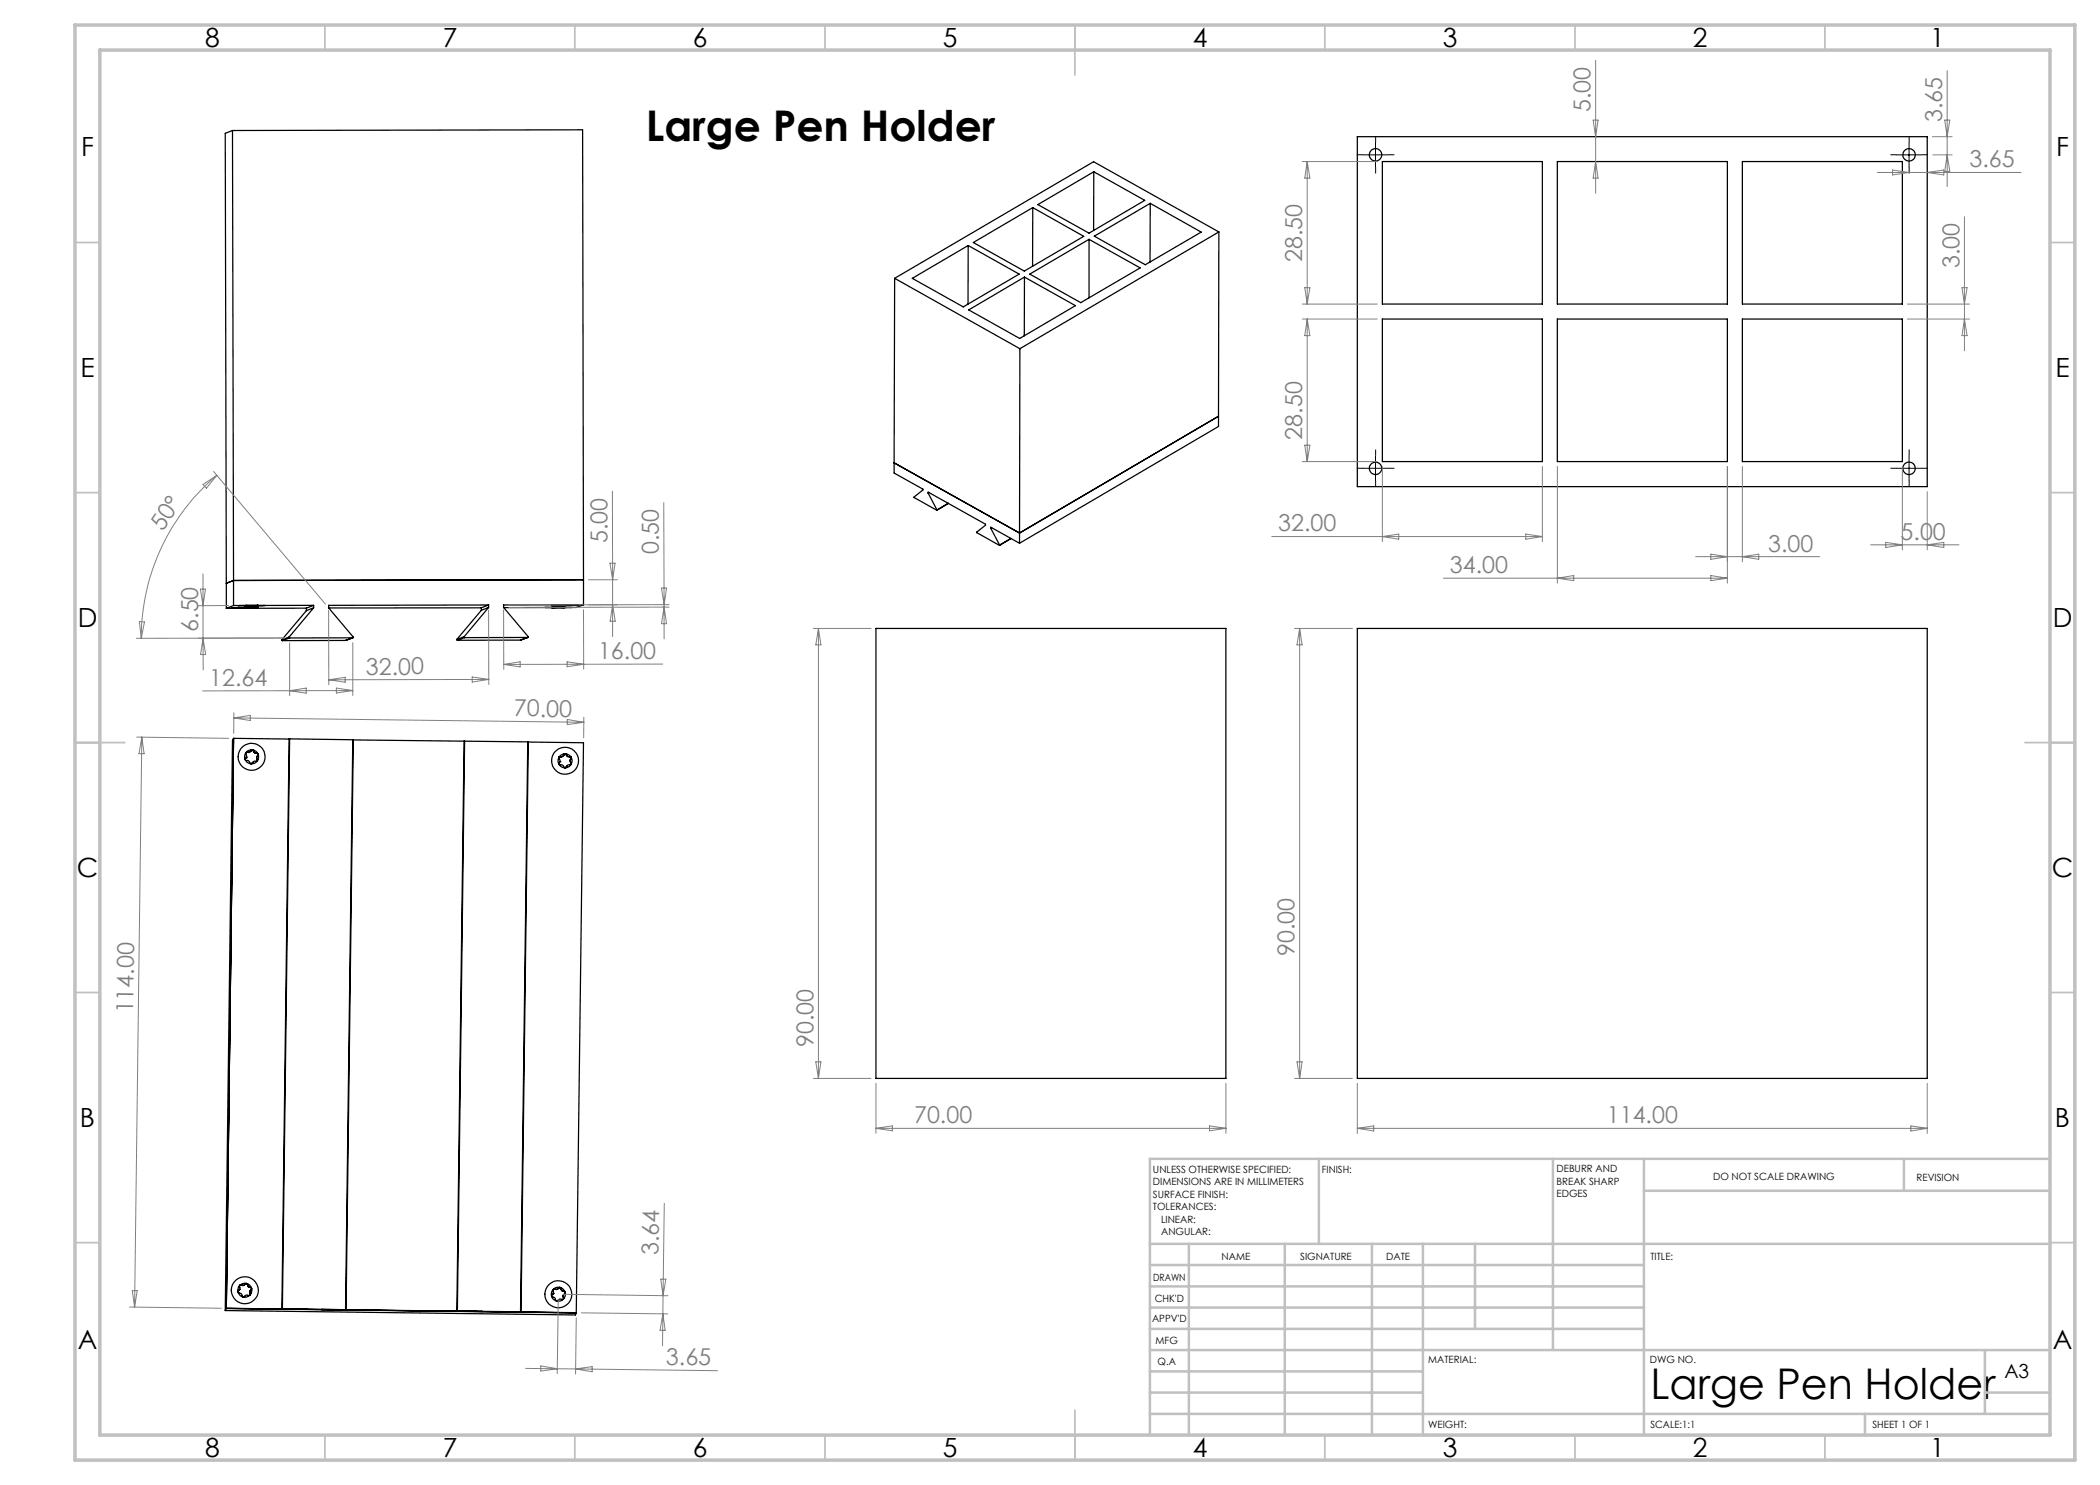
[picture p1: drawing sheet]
<svg xmlns="http://www.w3.org/2000/svg" width="420mm" height="297mm" viewBox="0 0 420 297" stroke-linecap="round" stroke-linejoin="round" font-family="sans-serif">
<g fill="none" stroke="#000" stroke-width=".25">
<path d="M46.5 26.1l70-.1 .2 90M46.5 26.1l.2 90M46.5 26.1l-1.5 .6 .3 90M218.8 34.4l-.1 11.7M271.5 27.3h113.9v70h-113.9zM276.5 32.3h32v28.5h-32zM311.5 32.3h34v28.5h-34zM348.5 32.3h32v28.5h-32zM178.9 55.7l25.1 14M178.9 55.7l-.1 36.9M182.5 55.7l11.1-6.6 10.2 5.7-11.1 6.6zM193.6 49.1v11.7"/>
<path d="M194.7 48.5l11.9-7 10.1 5.8-11.8 6.9zM204.9 55.4v11.8M206 54.8l11.8-6.9 10.2 5.7-11.9 6.9zM206.6 41.5l-.1 11.8M207.6 40.9l11.2-6.5 10.2 5.7-11.2 6.5zM217.8 47.9v11.7M218.9 47.2l11.1-6.5 10.2 5.7-11.1 6.5zM230 40.7v11.7M243.8 46.4l-39.8 23.3M243.8 46.4l-25.1-14.1-39.8 23.4M243.8 46.4l-.1 36.9M193.7 62l11.2-6.6 10.2 5.7-11.2 6.6z"/>
<path d="M204 69.7l-.1 36.9M276.5 63.8h32v28.5h-32zM311.5 63.8h34v28.5h-34zM348.5 63.8h32v28.5h-32zM178.8 92.6v2l5.8 3.2v.2l-1.8 1.5 4.6 2.5M178.8 92.6l25.1 14M185.6 98.6v-.2l11.5 6.4v.3l-1.8 1.4 4.6 2.6M185.6 98.6l1.8 3.4M185.8 98.5l-.2 .1M243.7 83.3l-39.8 23.3M243.7 83.3v2l-39.8 23.4M45.3 116.7v5"/>
<path d="M46.7 116.1v5M46.7 116.1l-1.4 .6M116.7 116l-70 .1M116.7 116v5M189.7 100.6l-2.3 1.4M189.7 100.7l-2.3 1.4M198.2 105.7v-.3l5.7 3.3M198.2 105.7l1.7 3.3M198.3 105.5l-.1 .2M199.9 109v.1M199.9 109l2.3-1.3-2.3 1.4M203.9 106.6v2.1"/>
<path d="M46.2 121.6h5.5zM46.7 121.1l-1.4 .6M47.6 121.6h.4M47.6 121.6h1M47.6 121.6h.3M47.6 121.1h5.4zM47.9 121.6h.5M47.9 121.6h.1M48 121.6h1.3M48 121.6h.1M48.4 121.6h.1M48.4 121.6h.2"/>
<path d="M48.6 121.6h1.4M48.6 121.6h.3M48.9 121.6h.7M48.9 121.6h.1M49 121.1h1.2M49 121.1h.4M49.2 121.1h.1M49.2 121.1h1.2M49.2 121.1h-.3h.1M49.2 121.1h.1h-.3M49.3 121.6h1M49.3 121.6h.2"/>
<path d="M49.3 121.1h.1M49.4 121.1h.6M49.4 121.1h.1M49.5 121.6h.1M49.5 121.6h.5M49.6 121.6h.4M49.6 121.6h.1M49.9 121.6h.1M50 121.1h.2M50 121.6h.3M50 121.6h.1M50 121.1h.1"/>
<path d="M50 121.6h.2M50.2 121.6h.1M50.2 121.1h1.3M50.2 121.1h.3M50.4 121.1h1.2M50.5 121.1h.6M50.5 121.1h.1M51.1 121.1h.4M51.1 121.1h.1M51.3 121.1h.1M51.5 121.1h.1M51.5 121.1h-.2h.2"/>
<path d="M51.6 121.1h.1h-.2M56.4 127.9l.1 .2M57.8 127.4l.1 .2M57.8 127.4l-1.4 .5M57.9 127.6l-1.4 .5M61.3 121.6l-16 .1M61.3 122.1l-4.9 5.8M61.3 121.6v.5M62.7 121.6l-4.9 5.8M62.7 121.1v.5M62.7 121.1h-16M62.7 121.1l-1.4 .5"/>
<path d="M62.7 121.6l-1.4 .5M69.1 128.1h.1M69.1 128.1h-12.6M70.6 127.6l-1.5 .5M91.4 127.9l.1 .2M92.8 127.3l.1 .2M92.8 127.3l-1.4 .6M92.9 127.5l-1.4 .6M96.3 121.6h-30.5M96.3 122.1l-4.9 5.8M96.3 121.6v.5M97.7 121l-32 .1v.5l4.9 5.8v.2h-12.7"/>
<path d="M97.7 121.5l-4.9 5.8M97.7 121v.5M97.7 121l-1.4 .6M97.7 121.5l-1.4 .6M104.1 128h.1M104.1 128l-12.6 .1M105.6 127.5l-1.5 .5M109 121.5h5.4zM110.3 121.5h.4M110.3 121.5h1M110.3 121.5h.3M110.3 121h5.4z"/>
<path d="M110.7 121.5h.1M110.6 121.5h.5M110.6 121.5h.1M110.7 121.5h1.3M111.1 121.5h.1M111.1 121.5h.2M111.3 121.5h1.3M111.3 121.5h.3M111.6 121h.2zM111.6 121.5h.7M111.6 121.5h.1M111.8 121h1.2"/>
<path d="M111.8 121h.3M111.8 121h.1M111.9 121h.1zM111.9 121h.1M112 121h.1M112 121.5h1M112 121.5h.2M112.1 121h.6M112.1 121h.1M112.2 121.5h.1M112.2 121.5h.5M112.3 121.5h.3"/>
<path d="M112.3 121.5h.1M112.6 121.5h.1M112.6 121.5h.4M112.7 121.5h.3M112.7 121.5h-.1h.3M112.7 121h.3M112.7 121h.1M112.9 121.5h.1M113 121h1.2M113 121h.3M113.3 121h.6M113.3 121h.1"/>
<path d="M113.9 121h.3M113.9 121h.1M114 121h.1M114.2 121h.1M114.2 121h-.2h.2M114.2 121h.2zM116.7 121h-16v.5l4.9 5.8v.2h-12.7M116.7 121l-1.4 .5h-14.5M175.2 125.7h70v90h-70zM271.5 125.7h113.9v90h-113.9zM46.7 147.7l11.1 .1M46.7 147.7l-1.4 114"/>
<path d="M46.7 147.7l-.2 .4-1.5 114M49 151.9a1.35 1.35 0 0 0 1.2 .8M49 151.9l.1 .1a.79 .79 0 0 1 1 .7h.1M49.1 151.6l-.1 .3M49.1 151.6h.1M49.1 151.6l-.1 .1M49.2 150.6a1.44 1.44 0 0 0-.2 1.3M49.2 150.6l.1 .7-.2 .3M49.3 151.4h.1M49.3 151.4l-.2 .2M49.5 150.5l-.3 .1M49.5 150.5h.1"/>
<path d="M49.5 150.5l-.4 .1M50.1 150.2h.1M50.1 150.2l-.3 .3h-.3M50.2 150.2a.51 .51 0 0 1-.7 .3M50.2 150.1a.27 .27 0 0 1 .3-.1 .27 .27 0 0 1 .2 .2M50.4 150a1.51 1.51 0 0 0-1.2 .6M50.4 150a1.36 1.36 0 0 1 1.2 .8M50.4 150l-.2 .2M50.4 150l.3 .2M50.5 152.6h.1M50.5 152.6l-.3 .1M50.5 152.5h.1"/>
<path d="M50.7 150.2l.3 .4h.3M50.7 150.2l.2 .3 .4 .1M50.7 150.2h.1M51.3 150.6l.3 .2M51.3 150.6h.1M51.3 150.6l.2 .1 .1 .3M51.4 151.3h.1M51.4 151.3v.5M51.4 151.8h.1M51.4 151.8l.1 .4M51.4 151.8l.1 .3M51.5 152.2a1.37 1.37 0 0 1-1.3 .5"/>
<path d="M51.5 152.2l-.8 .1-.2 .3M51.6 150.8a1.39 1.39 0 0 1-.1 1.4M51.6 150.8v.2l-.3 .4 .1 .4M57.8 147.8h.1M57.8 147.8l-1.4 114M57.9 147.8l-1.4 114M57.9 147.8l12.7 .2M70.6 148h.1l-1.5 113.9M70.6 148l-1.5 113.9M70.7 148l22.1 .2M92.8 148.2h.1M92.8 148.2l-1.4 114"/>
<path d="M92.9 148.2l-1.4 114h-.1M92.9 148.2l12.7 .2M105.6 148.4h.1l-1.5 114M105.6 148.4l-1.5 114M105.7 148.4l11 .2-1.4 113.9M111.8 151.4a1.5 1.5 0 0 0 0 1.5M111.8 152.9a1.38 1.38 0 0 0 1.2 .7M111.8 152.9h.1a.95 .95 0 0 1 1 .6l.1 .1M111.8 151.4v.3l.2 .4-.1 .4M111.9 152.5l-.1 .4M111.9 152.5h.1M111.9 152.5l-.1 .1"/>
<path d="M112 152.4h.1M112 152.4l-.1 .1M112.1 151.3l-.3 .1M112.1 151.3h.1M112.1 151.3l-.3 .2M112.7 151.1h.1M112.7 151.1l-.3 .2h-.3M112.7 150.9a.29 .29 0 0 1 .3-.1 .29 .29 0 0 1 .3 .2M113 150.8a1.45 1.45 0 0 0-1.2 .6M113 150.8a1.45 1.45 0 0 1 1.2 .6M113 150.8l-.3 .2a.5 .5 0 0 1-.6 .3M113 150.8l.3 .2"/>
<path d="M113.3 153.3h.1M113.3 153.3l-.3 .3M113.3 153.3v.1M113.3 151l.3 .3h.3M113.3 151h.1M113.3 151l.2 .3h.4M113.3 153.2h.1M113.3 153.2v.1M113.9 151.3l.3 .1M113.9 151.3h.1M113.9 151.3l.3 .1v.3M114.1 152l.1 .5"/>
<path d="M114.1 151.9v.1M114.2 152.5v.3M114.2 152.5h.1M114.2 152.5v.4M114.2 152.9a1.38 1.38 0 0 1-1.2 .7M114.2 151.4a1.5 1.5 0 0 1 0 1.5M114.2 152.9l-.3 .1a.5 .5 0 0 0-.6 .3M114.2 151.4v.4a.47 .47 0 0 0 0 .7M47.6 258.4a1.35 1.35 0 0 0 1 1M47.6 258.4l.1 .1a.91 .91 0 0 1 .8 .8l.1 .1M47.7 258.1l-.1 .1M47.8 258.1l-.2 .3"/>
<path d="M47.8 258.1h-.1M48 257.1a1.46 1.46 0 0 0-.4 1.3M48 257.1l-.1 .2 .1 .4-.2 .4M48 257.9l-.3 .2M48.3 257l-.3 .1M48.3 257h.1M48.3 257l-.4 .2M49 256.9l-.4 .2-.3-.1M49 256.9h.1M49 256.9l-.3 .2-.4-.1M49 256.9a.27 .27 0 0 1 .3-.2 .27 .27 0 0 1 .2 .3M49.3 256.7a1.35 1.35 0 0 1 1 1"/>
<path d="M49.3 256.7a1.37 1.37 0 0 0-1.3 .4M49.3 256.7l-.3 .2M49.3 256.7l.2 .3M49.5 257a.49 .49 0 0 0 .5 .5M49.5 257l.2 .4 .3 .1M49.5 257h.1M50 258.2h.1M50 259a1.37 1.37 0 0 1-1.4 .4M50 259l-.1 .1a.87 .87 0 0 0-1.1 .3h-.2M50 258.2v.5M50 258.7h.1M50 258.7v.3"/>
<path d="M50 257.5h.1M50 257.5l.3 .2M50 257.5l.3 .1v.3M50.3 257.7a1.46 1.46 0 0 1-.3 1.3M50.3 257.7l-.4 .7 .1 .3M110.3 259.2a1.32 1.32 0 0 0 1 1M110.3 259.2l.1 .2a.78 .78 0 0 1 .8 .7l.1 .1M110.5 258.9l-.2 .3M110.5 258.9h.1M110.5 258.9l-.2 .1M110.7 258.7h.1M110.7 257.9a1.43 1.43 0 0 0-.4 1.3"/>
<path d="M110.7 257.9v.8l-.2 .2M110.7 258.7l-.2 .2M111 257.8l-.3 .1M111 257.8l-.4 .1M111 257.8h.1M111.7 257.6a.44 .44 0 0 1-.7 .2M111.7 257.6h.1M111.7 257.6a.46 .46 0 0 1-.7 .2M111.7 257.6a.28 .28 0 0 1 .3-.1 .28 .28 0 0 1 .2 .3M112 257.5a1.32 1.32 0 0 1 1 1M112 257.5a1.34 1.34 0 0 0-1.3 .4M112 257.5l-.3 .1"/>
<path d="M112 257.5l.2 .3M112.2 257.8l.1 .3 .4 .2M112.2 257.8h.1M112.6 259.8a1.28 1.28 0 0 1-1.3 .4M112.6 259.8v.1a.89 .89 0 0 0-1.2 .3h-.1M112.7 259.5v.2M112.7 259v.5M112.7 259.5h.1M112.7 259.5l-.1 .3M112.7 258.3h.1M112.7 258.3l.3 .2M112.7 258.3h.2l.1 .4"/>
<path d="M113 258.5a1.19 1.19 0 0 1-.4 1.3M113 258.5l-.1 .3a.49 .49 0 0 0-.2 .7M45 262.1l70.1 .9 .2-.4M45.3 261.7l70 .9M45.3 261.7l16 .2M45.3 261.7l-.3 .4M56.4 261.8h.1M56.4 261.8l4.9 .1M56.5 261.8l12.6 .1M61.3 261.9h.1M64.3 261.9h.1M64.3 261.9l39.8 .5"/>
<path d="M64.3 261.9h4.9M69.1 261.9h.1M91.4 262.2l4.9 .1M96.3 262.3h.1M99.3 262.4h4.9M104.1 262.4h.1M115.3 262.5v.1"/>
<circle cx="275.1" cy="31" r="1.24"/>
<circle cx="381.8" cy="31" r="1.25"/>
<circle cx="275.1" cy="93.7" r="1.24"/>
<circle cx="381.8" cy="93.7" r="1.25"/>
<circle cx="50.3" cy="151.4" r="2.69"/>
<circle cx="113" cy="152.1" r="2.71"/>
<circle cx="49" cy="258.1" r="2.71"/>
<circle cx="111.7" cy="258.9" r="2.69"/>
</g>
<g fill="none" stroke="#808080" stroke-width=".2">
<path d="M319.1 12.1v26.6M389.4 14.1v23.2M260.5 32.3h14.9M261.4 32.3v28.5M261.4 32.3l.6 3.3h-1.1zM318.6 24h1l-.5 3.3zM319.1 32.3l.5 3.3h-1zM375.5 34.5h28.7M378.5 34l3.3 .5-3.3 .5zM385.4 34.5l3.4-.5v1zM386.5 27.3h3.9M386.6 31h3.8"/>
<path d="M388.9 24h1.1l-.6 3.3zM389.4 31l.6 3.3h-1.1zM260.9 57.5h1.1l-.6 3.3zM392.4 57.5h1l-.5 3.3zM392.9 43.4v26.8M260.5 63.8h14.9M260.5 60.8h14.9M261.4 63.8v28.5M261.4 63.8l.6 3.3h-1.1zM381.5 63.8h12.4M381.5 60.8h12.4M392.9 63.8l.5 3.3h-1z"/>
<path d="M40.6 96.9l2.8-1.8-2.1 2.5zM42.7 94.3l22.4 26.5M43.4 95.1a42.6 42.6 0 0 0-15.1 32.6M122.5 98.2v17.8M260.5 92.3h14.9M260.9 89h1.1l-.6 3.3zM276.5 93.3v15M308.5 93.3v15M311.5 93.3v23.3M345.5 93.3v23.3M348.5 93.3v19.1M380.5 93.3v16.7"/>
<path d="M385.4 98.3v11.7M40.1 117.8h1l-.5 3.3zM40.6 114.8v12.8M117.7 116h5.8M122 112.6h1l-.5 3.4zM122.5 116v11.3M132.3 117.6h1l-.5 3.3zM132.8 100.5v20.4M254.4 107.3h54.1M276.5 107.3l3.3-.5v1zM288.7 115.6h56.8M305.2 106.8l3.3 .5-3.3 .5z"/>
<path d="M311.5 115.6l3.2-.5v1zM339.1 111.3h24.9M342.2 115.1l3.3 .5-3.3 .5zM342.2 110.8l3.3 .5-3.3 .6zM348.5 111.3l3.3-.5v1.1zM374.1 109h17.7M377.2 108.5l3.3 .5-3.3 .5zM385.4 109l3.4-.5v1zM27.9 124.3l1 .1-.6 3.3zM39.6 127.6h17.3l-29.6 .1M40.6 127.6v6.4M40.6 127.6l.5 3.3h-1z"/>
<path d="M45.7 121.1h-6.1M57.9 128.6v10.5M57.9 138.1l3.3-.5v1zM65.7 122.1l.1 14.8M65.8 136l3.2-.5v1zM67.3 137.6l3.3 .5-3.3 .5zM70.6 128.5v10.6M70.6 138.1l-30.1 .1M94.4 135.4l3.4 .5-3.4 .5zM97.7 122l.1 14.9M97.8 135.9l-32 .1M100.7 122l.1 11.9"/>
<path d="M100.8 132.9l3.2-.5v1zM113.4 132.4l3.3 .5-3.3 .4zM116.7 122v11.8M122.5 121l.5 3.2h-1zM132.5 132.8l-31.7 .1M132.8 120.9v6.9M132.8 121.4l.5 3.3h-1zM133.8 120.9l-32.1 .1M133.8 121.4l-32.1 .1M162.7 125.7h11.5M163.7 125.7l.5 3.3h-1zM163.7 125.7v90"/>
<path d="M258.9 125.7h11.6M259.9 125.7v90M259.9 125.7l.5 3.3h-1zM27.3 147.4l18.4 .3M28.4 147.4l-1.5 114M28.4 147.4l.4 3.3h-1zM46.8 142.6l-.1 4.1M46.8 143.6l70 .9M46.8 143.6l3.3-.5v1zM113.5 143.9l3.3 .6-3.3 .4zM116.8 143.4l-.1 4.2M162.7 215.7h11.5"/>
<path d="M163.2 212.4h1l-.5 3.3zM175.2 216.7v10M245.2 216.7v10M258.9 215.7h11.6M259.4 212.4h1l-.5 3.3zM271.5 216.7v10M385.4 216.7v10M175.2 225.7h70M175.2 225.7l3.3-.5v1zM241.9 225.2l3.3 .5-3.3 .5zM271.5 225.7h113.9M271.5 225.7l3.2-.5v1z"/>
<path d="M382.2 225.2l3.2 .5-3.2 .5zM26.5 258.1h.9l-.5 3.3zM111.7 259.9l-.3 14.8M112.6 258.9l21 .2M132.2 255.8h1l-.6 3.3zM132.6 259.1l-.1 10M132.9 240.7l-.3 18.4M25.9 261.4l18.4 .3M105.1 273.7l6.4 .1M108.2 273.2l3.3 .6-3.3 .4zM111.5 273.8h3.6M115.1 273.8l28.4 .3"/>
<path d="M115.1 273.8l3.3-.5v1.1zM115.3 263.6l-.2 11.2M116.3 262.6l17.3 .2M132.6 262.8l.4 3.3h-1z"/>
</g>
<g fill="none" stroke="#000" stroke-width=".2" stroke-dasharray="15.2 1.3 1.3 1.3" stroke-linecap="butt">
<path d="M272.6 31h-1.2M275.1 28.5v-1.3M275.1 33.5v1.2M277.6 31h1.3M379.3 31h-1.2M381.8 28.5v-1.3M381.8 33.5v1.2M384.3 31h1.3M272.6 93.7h-1.2M275.1 91.2v-1.3M275.1 96.2v1.2M277.6 93.7h1.3"/>
<path d="M379.3 93.7h-1.2M381.8 91.2v-1.3M381.8 96.2v1.2M384.3 93.7h1.3"/>
</g>
<path d="M272.6 31h5M275.1 28.5v5M379.3 31h5M381.8 28.5v5M272.6 93.7h5M275.1 91.2v5M379.3 93.7h5M381.8 91.2v5" fill="none" stroke="#000" stroke-width=".2"/>
<g fill="none" stroke="#c0c0c0" stroke-width=".35">
<path d="M65 5v5M115 5v5M165 5v5M215 5v10M265 5v5M315 5v5M365 5v5M15 48.5h5M410 48.5h5M15 98.5h5M410 98.5h5M15 148.5h10"/>
<path d="M405 148.5h10M15 198.5h5M410 198.5h5M15 248.5h5M410 248.5h5M65 287v5M115 287v5M165 287v5M215 282v10M265 287v5M315 287v5M365 287v5"/>
</g>
<g fill="none" stroke="#c0c0c0" stroke-width=".5">
<path d="M263.8 231.8v17M310.6 231.8v38.2M328.8 231.8v55.2M328.8 238.2h81.2M380.8 231.8v6.4M410 231.8h-180v55.2M230 248.8h180M230 257.3h98.8M230 253h98.8M237.8 248.8v38.2M257 248.8v38.2M274.4 248.8v38.2"/>
<path d="M284.6 248.8v38.2M295 248.8v17M230 265.8h98.8M230 261.5h98.8M230 278.5h54.6M230 274.3h54.6M230 270h180M397 278.5h13M397 270v12.8M230 282.8h180M373 282.8v4.2"/>
</g>
<path d="M15 5h400v287h-400zM20 10h390v277h-390z" fill="none" stroke="#c0c0c0" stroke-width=".7"/>
<g font-size="8.5">
<text x="129.1" y="28.2">Large Pen Holder</text>
<text x="330.1" y="279.7">Large Pen Holder</text>
</g>
<g font-size="5.3">
<text x="41" y="9.5">8</text>
<text x="88.5" y="9.5">7</text>
<text x="138.5" y="9.5">6</text>
<text x="188.5" y="9.5">5</text>
<text x="238.5" y="9.5">4</text>
<text x="288.5" y="9.5">3</text>
<text x="338.5" y="9.5">2</text>
<text x="386" y="9.5">1</text>
<text x="16.2" y="31.2">F</text>
<text x="411.2" y="31.2">F</text>
<text x="16.1" y="75.5">E</text>
<text x="411.1" y="75.5">E</text>
<text x="15.5" y="125.5">D</text>
<text x="410.5" y="125.5">D</text>
<text x="15.4" y="175.5">C</text>
<text x="410.4" y="175.5">C</text>
<text x="16" y="225.5">B</text>
<text x="411" y="225.5">B</text>
<text x="15.5" y="269.7">A</text>
<text x="410.5" y="269.7">A</text>
<text x="41" y="291.5">8</text>
<text x="88.5" y="291.5">7</text>
<text x="138.5" y="291.5">6</text>
<text x="188.5" y="291.5">5</text>
<text x="238.5" y="291.5">4</text>
<text x="288.5" y="291.5">3</text>
<text x="338.5" y="291.5">2</text>
<text x="386" y="291.5">1</text>
</g>
<g font-size="4.7" fill="#808080">
<text x="318.1" y="22.4" transform="rotate(-90 318.1 22.4)">5.00</text>
<text x="388.4" y="24.5" transform="rotate(-90 388.4 24.5)">3.65</text>
<text x="393.9" y="33.5">3.65</text>
<text x="260.5" y="52.4" transform="rotate(-90 260.5 52.4)">28.50</text>
<text x="391.9" y="53.7" transform="rotate(-90 391.9 53.7)">3.00</text>
<text x="260.5" y="87.9" transform="rotate(-90 260.5 87.9)">28.50</text>
<text x="32.6" y="106.4" transform="rotate(-56 32.6 106.4)">50°</text>
<text x="255.7" y="106.3">32.00</text>
<text x="380.1" y="107.9">5.00</text>
<text x="121.5" y="108.6" transform="rotate(-90 121.5 108.6)">5.00</text>
<text x="131.8" y="110.9" transform="rotate(-90 131.8 110.9)">0.50</text>
<text x="353.6" y="110.3">3.00</text>
<text x="290" y="114.6">34.00</text>
<text x="39.6" y="126.4" transform="rotate(-90 39.6 126.4)">6.50</text>
<text x="119.6" y="131.8">16.00</text>
<text x="41.8" y="137.1">12.64</text>
<text x="73.2" y="134.9">32.00</text>
<text x="102.8" y="143.2" transform="rotate(1 102.8 143.2)">70.00</text>
<text x="258.9" y="191.2" transform="rotate(-90 258.9 191.2)">90.00</text>
<text x="26.7" y="202.7" transform="rotate(-89 26.7 202.7)">114.00</text>
<text x="162.7" y="209.4" transform="rotate(-90 162.7 209.4)">90.00</text>
<text x="182.8" y="224.6">70.00</text>
<text x="321.4" y="224.7">114.00</text>
<text x="131.7" y="251" transform="rotate(-89 131.7 251)">3.64</text>
<text x="133.2" y="273" transform="rotate(1 133.2 273)">3.65</text>
</g>
<text font-size="3.9" x="400.9" y="275.5">A3</text>
<g font-size="2">
<text x="230.6" y="234.6">UNLESS OTHERWISE SPECIFIED:</text>
<text x="230.6" y="237.1">DIMENSIONS ARE IN MILLIMETERS</text>
<text x="230.6" y="239.6">SURFACE FINISH:</text>
<text x="264.4" y="234.6">FINISH:</text>
<text x="311.3" y="234.5">DEBURR AND</text>
<text x="311.3" y="237">BREAK SHARP</text>
<text x="311.3" y="239.5">EDGES</text>
<text x="342.6" y="236">DO NOT SCALE DRAWING</text>
<text x="383.3" y="236.2">REVISION</text>
<text x="230.6" y="242.1">TOLERANCES:</text>
<text x="232.2" y="244.6">LINEAR:</text>
<text x="232.2" y="247.1">ANGULAR:</text>
<text x="244.3" y="252">NAME</text>
<text x="260" y="251.9">SIGNATURE</text>
<text x="277.2" y="251.9">DATE</text>
<text x="330.1" y="251.9">TITLE:</text>
<text x="230.6" y="256.1">DRAWN</text>
<text x="230.9" y="260.3">CHK'D</text>
<text x="230.4" y="264.4">APPV'D</text>
<text x="231.1" y="268.8">MFG</text>
<text x="231.5" y="273">Q.A</text>
<text x="285.6" y="272.5">MATERIAL:</text>
<text x="330" y="272.5">DWG NO.</text>
<text x="285.6" y="285.5">WEIGHT:</text>
<text x="330.1" y="285.6">SCALE:1:1</text>
<text x="374.5" y="285.6">SHEET 1 OF 1</text>
</g>
</svg>
